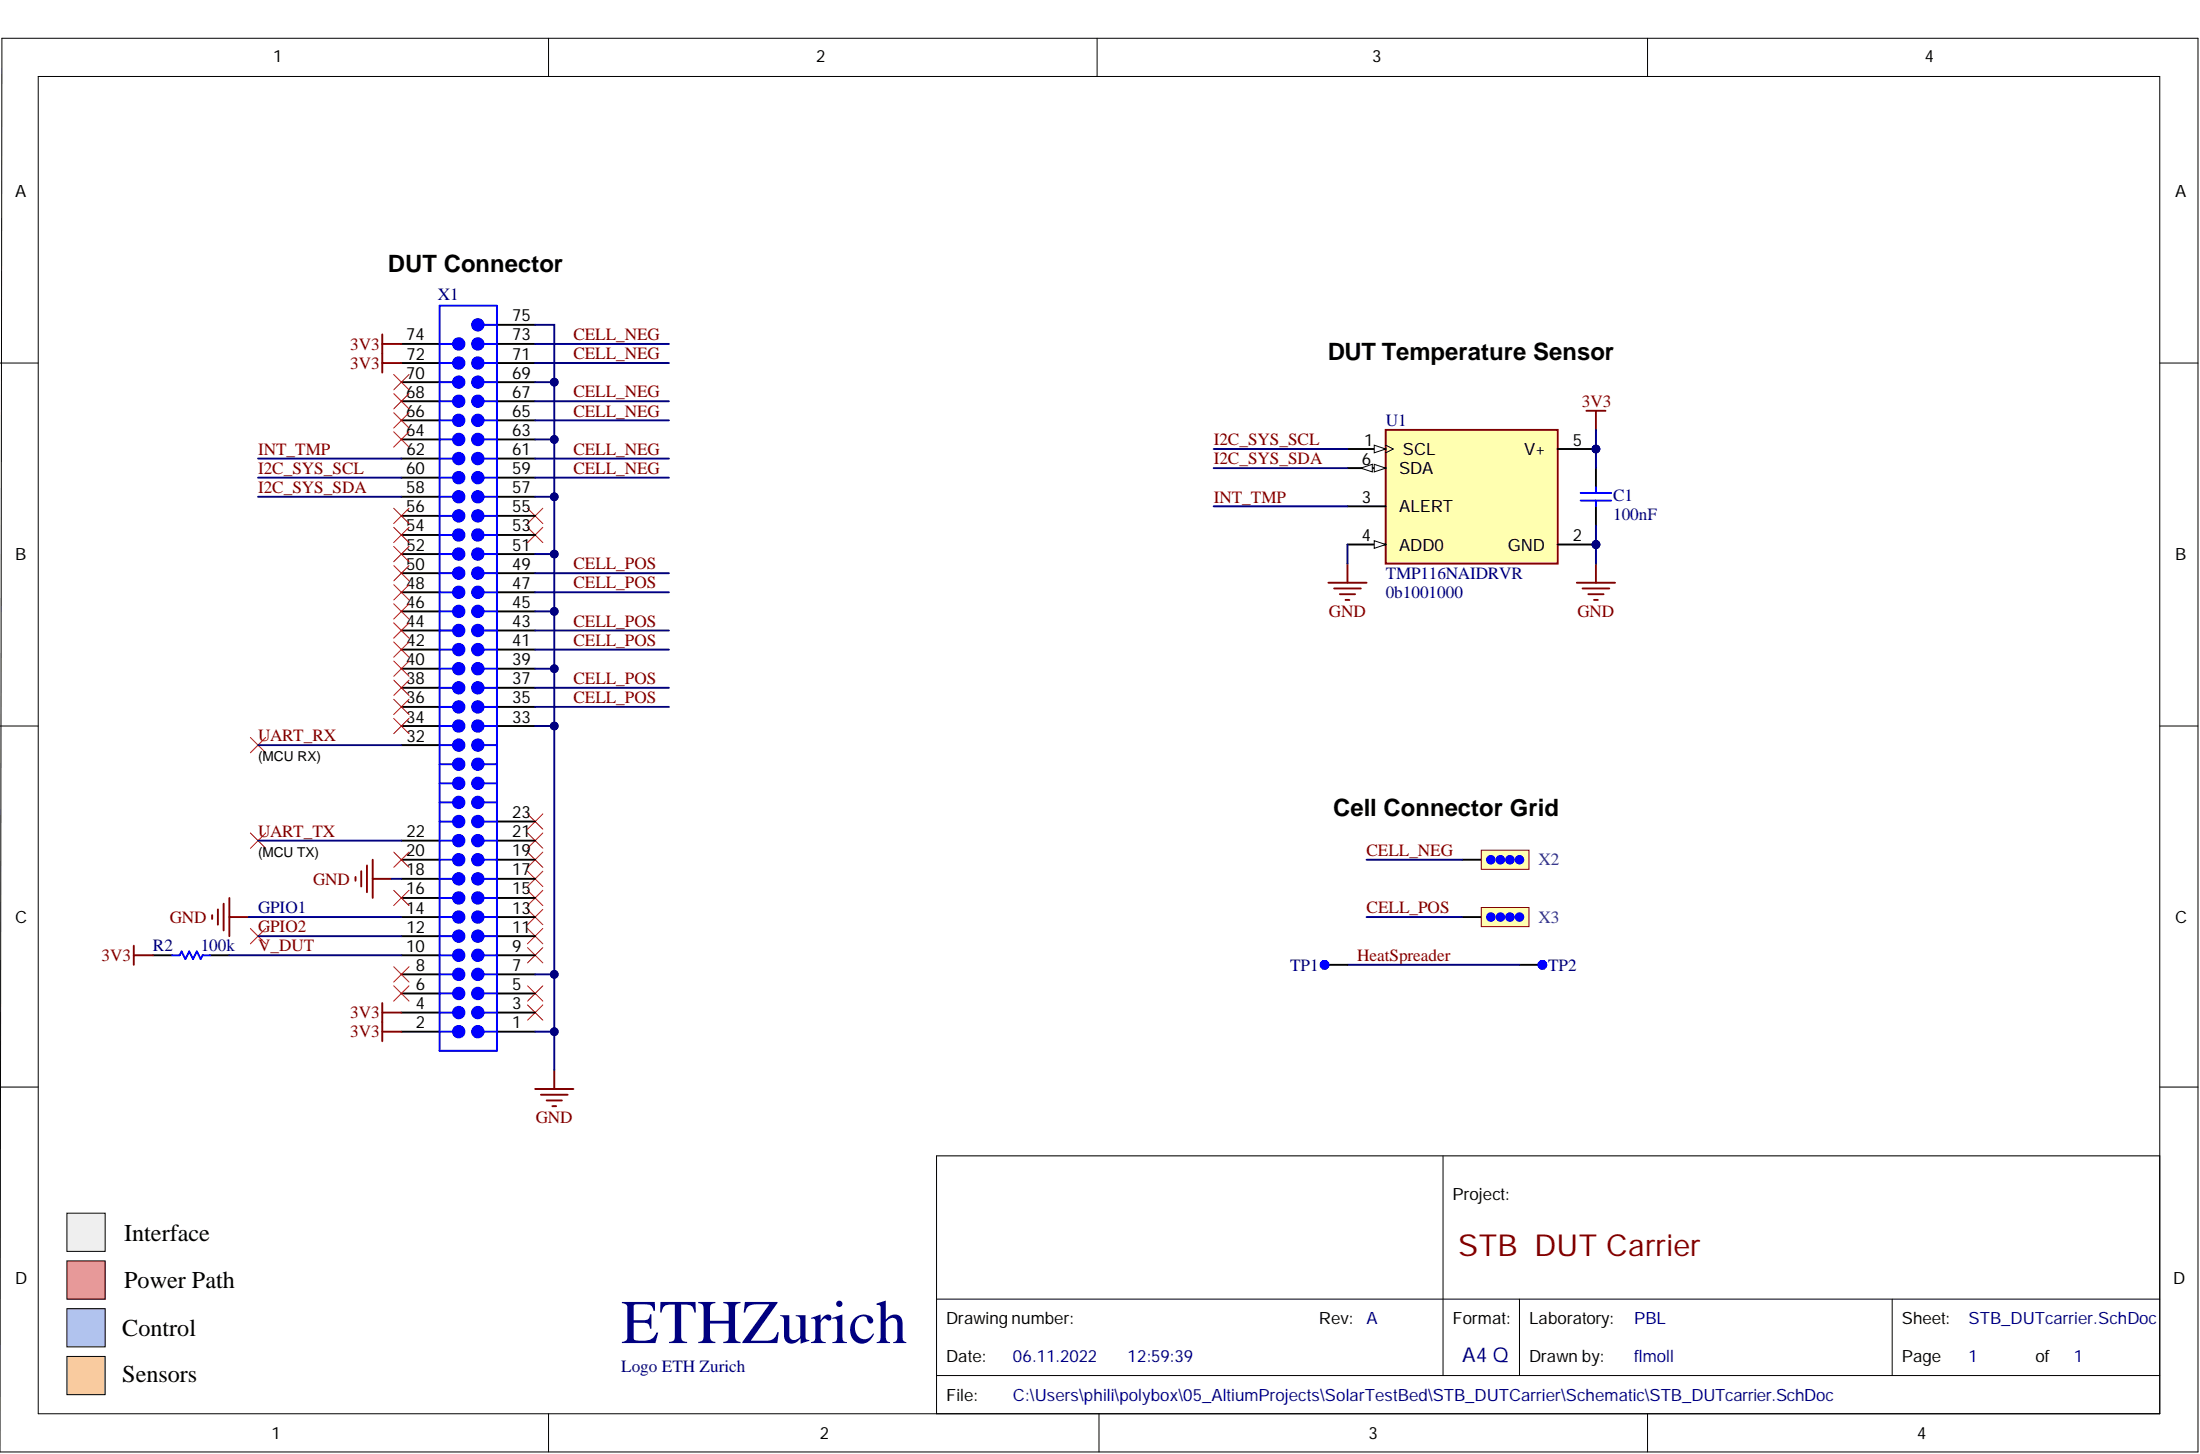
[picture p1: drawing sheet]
<svg xmlns="http://www.w3.org/2000/svg" width="292mm" height="193mm" viewBox="0 0 292 193" stroke-linecap="round" stroke-linejoin="round" font-family="sans-serif">
<g fill="none" stroke="#000" stroke-width=".13">
<path d="M.3 5.1h291.5v187.6h-291.8zM5.1 10.2h281.7v177.4h-281.7zM72.8 5.1v5.1M145.7 5.1v5.1M218.7 5.1v5.1M0 48.2h5.1M286.8 48.2h5M0 96.4h5.1M286.8 96.4h5M0 144.3h5.1M191.6 153.4v29.2M286.8 153.4h-162.5v34.2"/>
<path d="M286.8 144.3h5M124.3 172.4h162.5M201.7 172.4v10.2M251.2 172.4v10.2M72.8 187.6v5.1M124.3 182.6h162.5M145.9 187.6v5.1M218.7 187.6v5.1"/>
</g>
<path d="M8.9 173.7h5.1v5.1h-5.1z" fill-rule="evenodd" fill="#a4c2f4"/>
<path d="M8.9 173.7h5.1v5.1h-5.1z" fill="none" stroke="#000" stroke-width=".13"/>
<path d="M8.9 180h5.1v5.1h-5.1z" fill-rule="evenodd" fill="#f9cb9c"/>
<path d="M8.9 180h5.1v5.1h-5.1z" fill="none" stroke="#000" stroke-width=".13"/>
<path d="M8.9 167.3h5.1v5.1h-5.1z" fill-rule="evenodd" fill="#ea9999"/>
<path d="M8.9 167.3h5.1v5.1h-5.1z" fill="none" stroke="#000" stroke-width=".13"/>
<path d="M8.9 161h5.1v5.1h-5.1z" fill-rule="evenodd" fill="#efefef"/>
<path d="M8.9 161h5.1v5.1h-5.1z" fill="none" stroke="#000" stroke-width=".13"/>
<circle cx="211.9" cy="59.6" r=".51" fill="#000080"/>
<circle cx="211.9" cy="59.6" r=".51" fill="none" stroke="#000080" stroke-width=".13"/>
<circle cx="211.9" cy="72.3" r=".51" fill="#000080"/>
<circle cx="211.9" cy="72.3" r=".51" fill="none" stroke="#000080" stroke-width=".13"/>
<path d="M184 57.1h22.8v17.7h-22.8z" fill-rule="evenodd" fill="#ffffb0"/>
<path d="M184 57.1h22.8v17.7h-22.8z" fill="none" stroke="#800000" stroke-width=".25"/>
<path d="M178.9 72.3h5.1" fill="none" stroke="#000" stroke-width=".25"/>
<path d="M182.5 71.8l1.5 .5-1.5 .5z" fill="#f8fcff"/>
<path d="M182.5 71.8l1.5 .5-1.5 .5z" fill="none" stroke="#000" stroke-width=".13"/>
<path d="M178.9 59.6h5.1M178.9 67.2h5.1" fill="none" stroke="#000" stroke-width=".25"/>
<path d="M182.5 59.1l1.5 .5-1.5 .5z" fill="#f8fcff"/>
<path d="M182.5 59.1l1.5 .5-1.5 .5zM184 59.1l1 .5-1 .5" fill="none" stroke="#000" stroke-width=".13"/>
<path d="M178.9 62.1h5.1" fill="none" stroke="#000" stroke-width=".25"/>
<path d="M182.5 61.6l1.5 .5-1.5 .5z" fill="#f8fcff"/>
<path d="M182.5 61.6l1.5 .5-1.5 .5z" fill="none" stroke="#000" stroke-width=".13"/>
<path d="M180.7 62.1l1.5-.5v1z" fill="#f8fcff"/>
<path d="M180.7 62.1l1.5-.5v1z" fill="none" stroke="#000" stroke-width=".13"/>
<path d="M206.8 59.6h5.1" fill="none" stroke="#000" stroke-width=".25"/>
<circle cx="211.9" cy="59.6" r=".51" fill="#000080"/>
<circle cx="211.9" cy="59.6" r=".51" fill="none" stroke="#000080" stroke-width=".13"/>
<path d="M206.8 72.3h5.1" fill="none" stroke="#000" stroke-width=".25"/>
<circle cx="211.9" cy="72.3" r=".51" fill="#000080"/>
<circle cx="211.9" cy="72.3" r=".51" fill="none" stroke="#000080" stroke-width=".13"/>
<path d="M176.4 77.3h5M177.1 78.1h3.6M177.9 78.9h2M178.7 79.6h.5M178.9 74.8v2.5M71.1 144.5h5M71.8 145.3h3.6M72.6 146h2M73.3 146.8h.5M73.6 142v2.5" fill="none" stroke="#800000" stroke-width=".25"/>
<g fill="none" stroke="#f00" stroke-width=".13">
<path d="M70 70l2.1 2M70 67.5l2.1 2M72.1 70l-2.1 2M72.1 67.5l-2.1 2M70 108l2.1 2M70 110.6l2.1 2M70 113.1l2.1 2M70 115.6l2.1 2.1M70 118.2l2.1 2M72.1 108l-2.1 2M72.1 110.6l-2.1 2M72.1 113.1l-2.1 2"/>
<path d="M72.1 115.6l-2.1 2.1M72.1 118.2l-2.1 2M70 120.7l2.1 2M70 123.2l2.1 2.1M70 125.8l2.1 2M70 130.8l2.1 2.1M70 133.4l2.1 2M72.1 120.7l-2.1 2M72.1 123.2l-2.1 2.1M72.1 125.8l-2.1 2M72.1 130.8l-2.1 2.1M72.1 133.4l-2.1 2"/>
</g>
<g fill="none" stroke="#000" stroke-width=".25">
<path d="M53.3 58.3h5.1M53.3 55.8h5.1M53.3 53.3h5.1M53.3 50.7h5.1M53.3 48.2h5.1M53.3 45.6h5.1M66 58.3h5.1M66 55.8h5.1M66 53.3h5.1M66 50.7h5.1M66 48.2h5.1M66 45.6h5.1"/>
<path d="M66 43.1h5.1M53.3 78.6h5.1M53.3 76.1h5.1M53.3 73.5h5.1M53.3 71h5.1M53.3 68.5h5.1M53.3 65.9h5.1M53.3 63.4h5.1M53.3 60.9h5.1M66 78.6h5.1M66 76.1h5.1M66 73.5h5.1"/>
<path d="M66 71h5.1M66 68.5h5.1M66 65.9h5.1M66 63.4h5.1M66 60.9h5.1M53.3 98.9h5.1M53.3 96.4h5.1M53.3 93.8h5.1M53.3 91.3h5.1M53.3 88.7h5.1M53.3 86.2h5.1M53.3 83.7h5.1"/>
<path d="M53.3 81.1h5.1M66 96.4h5.1M66 93.8h5.1M66 91.3h5.1M66 88.7h5.1M66 86.2h5.1M66 83.7h5.1M66 81.1h5.1M53.3 119.2h5.1M53.3 116.6h5.1M53.3 114.1h5.1M53.3 111.6h5.1"/>
<path d="M66 119.2h5.1M66 116.6h5.1M66 114.1h5.1M66 109h5.1M66 111.6h5.1M53.3 134.4h5.1M53.3 136.9h5.1M53.3 131.8h5.1M53.3 129.3h5.1M53.3 126.8h5.1M53.3 124.2h5.1M53.3 121.7h5.1"/>
<path d="M66 134.4h5.1M66 136.9h5.1M66 131.8h5.1M66 129.3h5.1M66 126.8h5.1M66 124.2h5.1M66 121.7h5.1"/>
</g>
<g fill="none" stroke="#00f" stroke-width=".25">
<path d="M58.4 58.3h1.7M58.4 55.8h1.7M58.4 53.3h1.7M58.4 50.7h1.7M58.4 48.2h1.7M58.4 45.6h1.7M58.4 40.6h7.6v98.9h-7.6zM64.2 58.3h1.8M64.2 55.8h1.8M64.2 53.3h1.8M64.2 50.7h1.8M64.2 48.2h1.8"/>
<path d="M64.2 45.6h1.8M64.2 43.1h1.8M58.4 78.6h1.7M58.4 76.1h1.7M58.4 73.5h1.7M58.4 71h1.7M58.4 68.5h1.7M58.4 65.9h1.7M58.4 63.4h1.7M58.4 60.9h1.7M64.2 78.6h1.8M64.2 76.1h1.8"/>
<path d="M64.2 73.5h1.8M64.2 71h1.8M64.2 68.5h1.8M64.2 65.9h1.8M64.2 63.4h1.8M64.2 60.9h1.8M58.4 98.9h1.7M58.4 96.4h1.7M58.4 93.8h1.7M58.4 91.3h1.7M58.4 88.7h1.7M58.4 86.2h1.7"/>
<path d="M58.4 83.7h1.7M58.4 81.1h1.7M64.2 98.9h1.8M64.2 96.4h1.8M64.2 93.8h1.8M64.2 91.3h1.8M64.2 88.7h1.8M64.2 86.2h1.8M64.2 83.7h1.8M64.2 81.1h1.8M58.4 119.2h1.7M58.4 116.6h1.7"/>
<path d="M58.4 114.1h1.7M58.4 109h1.7M58.4 111.6h1.7M58.4 106.5h1.7M58.4 104h1.7M58.4 101.4h1.7M64.2 119.2h1.8M64.2 116.6h1.8M64.2 114.1h1.8M64.2 109h1.8M64.2 111.6h1.8M64.2 106.5h1.8"/>
<path d="M64.2 104h1.8M64.2 101.4h1.8M58.4 134.4h1.7M58.4 136.9h1.7M58.4 131.8h1.7M58.4 129.3h1.7M58.4 126.8h1.7M58.4 124.2h1.7M58.4 121.7h1.7M64.2 134.4h1.8M64.2 136.9h1.8M64.2 131.8h1.8"/>
<path d="M64.2 129.3h1.8M64.2 126.8h1.8M64.2 124.2h1.8M64.2 121.7h1.8"/>
</g>
<circle cx="63.4" cy="136.9" r=".76" fill="#00f"/>
<circle cx="63.4" cy="136.9" r=".76" fill="none" stroke="#00f" stroke-width=".25"/>
<circle cx="63.4" cy="134.4" r=".76" fill="#00f"/>
<circle cx="63.4" cy="134.4" r=".76" fill="none" stroke="#00f" stroke-width=".25"/>
<circle cx="63.4" cy="131.9" r=".76" fill="#00f"/>
<circle cx="63.4" cy="131.9" r=".76" fill="none" stroke="#00f" stroke-width=".25"/>
<circle cx="63.4" cy="129.3" r=".76" fill="#00f"/>
<circle cx="63.4" cy="129.3" r=".76" fill="none" stroke="#00f" stroke-width=".25"/>
<circle cx="63.4" cy="126.8" r=".76" fill="#00f"/>
<circle cx="63.4" cy="126.8" r=".76" fill="none" stroke="#00f" stroke-width=".25"/>
<circle cx="63.4" cy="124.2" r=".76" fill="#00f"/>
<circle cx="63.4" cy="124.2" r=".76" fill="none" stroke="#00f" stroke-width=".25"/>
<circle cx="63.4" cy="121.7" r=".76" fill="#00f"/>
<circle cx="63.4" cy="121.7" r=".76" fill="none" stroke="#00f" stroke-width=".25"/>
<circle cx="63.4" cy="119.2" r=".76" fill="#00f"/>
<circle cx="63.4" cy="119.2" r=".76" fill="none" stroke="#00f" stroke-width=".25"/>
<circle cx="63.4" cy="116.6" r=".76" fill="#00f"/>
<circle cx="63.4" cy="116.6" r=".76" fill="none" stroke="#00f" stroke-width=".25"/>
<circle cx="63.4" cy="114.1" r=".76" fill="#00f"/>
<circle cx="63.4" cy="114.1" r=".76" fill="none" stroke="#00f" stroke-width=".25"/>
<circle cx="63.4" cy="111.6" r=".76" fill="#00f"/>
<circle cx="63.4" cy="111.6" r=".76" fill="none" stroke="#00f" stroke-width=".25"/>
<circle cx="63.4" cy="109" r=".76" fill="#00f"/>
<circle cx="63.4" cy="109" r=".76" fill="none" stroke="#00f" stroke-width=".25"/>
<circle cx="63.4" cy="106.5" r=".76" fill="#00f"/>
<circle cx="63.4" cy="106.5" r=".76" fill="none" stroke="#00f" stroke-width=".25"/>
<circle cx="63.4" cy="104" r=".76" fill="#00f"/>
<circle cx="63.4" cy="104" r=".76" fill="none" stroke="#00f" stroke-width=".25"/>
<circle cx="63.4" cy="101.4" r=".76" fill="#00f"/>
<circle cx="63.4" cy="101.4" r=".76" fill="none" stroke="#00f" stroke-width=".25"/>
<circle cx="63.4" cy="98.9" r=".76" fill="#00f"/>
<circle cx="63.4" cy="98.9" r=".76" fill="none" stroke="#00f" stroke-width=".25"/>
<circle cx="63.4" cy="96.4" r=".76" fill="#00f"/>
<circle cx="63.4" cy="96.4" r=".76" fill="none" stroke="#00f" stroke-width=".25"/>
<circle cx="63.4" cy="93.8" r=".76" fill="#00f"/>
<circle cx="63.4" cy="93.8" r=".76" fill="none" stroke="#00f" stroke-width=".25"/>
<circle cx="63.4" cy="91.3" r=".76" fill="#00f"/>
<circle cx="63.4" cy="91.3" r=".76" fill="none" stroke="#00f" stroke-width=".25"/>
<circle cx="63.4" cy="88.7" r=".76" fill="#00f"/>
<circle cx="63.4" cy="88.7" r=".76" fill="none" stroke="#00f" stroke-width=".25"/>
<circle cx="63.4" cy="86.2" r=".76" fill="#00f"/>
<circle cx="63.4" cy="86.2" r=".76" fill="none" stroke="#00f" stroke-width=".25"/>
<circle cx="63.4" cy="83.7" r=".76" fill="#00f"/>
<circle cx="63.4" cy="83.7" r=".76" fill="none" stroke="#00f" stroke-width=".25"/>
<circle cx="63.4" cy="81.1" r=".76" fill="#00f"/>
<circle cx="63.4" cy="81.1" r=".76" fill="none" stroke="#00f" stroke-width=".25"/>
<circle cx="63.4" cy="78.6" r=".76" fill="#00f"/>
<circle cx="63.4" cy="78.6" r=".76" fill="none" stroke="#00f" stroke-width=".25"/>
<circle cx="63.4" cy="76.1" r=".76" fill="#00f"/>
<circle cx="63.4" cy="76.1" r=".76" fill="none" stroke="#00f" stroke-width=".25"/>
<circle cx="63.4" cy="73.5" r=".76" fill="#00f"/>
<circle cx="63.4" cy="73.5" r=".76" fill="none" stroke="#00f" stroke-width=".25"/>
<circle cx="63.4" cy="71" r=".76" fill="#00f"/>
<circle cx="63.4" cy="71" r=".76" fill="none" stroke="#00f" stroke-width=".25"/>
<circle cx="63.4" cy="68.5" r=".76" fill="#00f"/>
<circle cx="63.4" cy="68.5" r=".76" fill="none" stroke="#00f" stroke-width=".25"/>
<circle cx="63.4" cy="65.9" r=".76" fill="#00f"/>
<circle cx="63.4" cy="65.9" r=".76" fill="none" stroke="#00f" stroke-width=".25"/>
<circle cx="63.4" cy="63.4" r=".76" fill="#00f"/>
<circle cx="63.4" cy="63.4" r=".76" fill="none" stroke="#00f" stroke-width=".25"/>
<circle cx="60.9" cy="136.9" r=".76" fill="#00f"/>
<circle cx="60.9" cy="136.9" r=".76" fill="none" stroke="#00f" stroke-width=".25"/>
<circle cx="60.9" cy="134.4" r=".76" fill="#00f"/>
<circle cx="60.9" cy="134.4" r=".76" fill="none" stroke="#00f" stroke-width=".25"/>
<circle cx="60.9" cy="131.9" r=".76" fill="#00f"/>
<circle cx="60.9" cy="131.9" r=".76" fill="none" stroke="#00f" stroke-width=".25"/>
<circle cx="60.9" cy="129.3" r=".76" fill="#00f"/>
<circle cx="60.9" cy="129.3" r=".76" fill="none" stroke="#00f" stroke-width=".25"/>
<circle cx="60.9" cy="126.8" r=".76" fill="#00f"/>
<circle cx="60.9" cy="126.8" r=".76" fill="none" stroke="#00f" stroke-width=".25"/>
<circle cx="60.9" cy="124.2" r=".76" fill="#00f"/>
<circle cx="60.9" cy="124.2" r=".76" fill="none" stroke="#00f" stroke-width=".25"/>
<circle cx="60.9" cy="121.7" r=".76" fill="#00f"/>
<circle cx="60.9" cy="121.7" r=".76" fill="none" stroke="#00f" stroke-width=".25"/>
<circle cx="60.9" cy="119.2" r=".76" fill="#00f"/>
<circle cx="60.9" cy="119.2" r=".76" fill="none" stroke="#00f" stroke-width=".25"/>
<circle cx="60.9" cy="116.6" r=".76" fill="#00f"/>
<circle cx="60.9" cy="116.6" r=".76" fill="none" stroke="#00f" stroke-width=".25"/>
<circle cx="60.9" cy="114.1" r=".76" fill="#00f"/>
<circle cx="60.9" cy="114.1" r=".76" fill="none" stroke="#00f" stroke-width=".25"/>
<circle cx="60.9" cy="111.6" r=".76" fill="#00f"/>
<circle cx="60.9" cy="111.6" r=".76" fill="none" stroke="#00f" stroke-width=".25"/>
<circle cx="60.9" cy="109" r=".76" fill="#00f"/>
<circle cx="60.9" cy="109" r=".76" fill="none" stroke="#00f" stroke-width=".25"/>
<circle cx="60.9" cy="106.5" r=".76" fill="#00f"/>
<circle cx="60.9" cy="106.5" r=".76" fill="none" stroke="#00f" stroke-width=".25"/>
<circle cx="60.9" cy="104" r=".76" fill="#00f"/>
<circle cx="60.9" cy="104" r=".76" fill="none" stroke="#00f" stroke-width=".25"/>
<circle cx="60.9" cy="101.4" r=".76" fill="#00f"/>
<circle cx="60.9" cy="101.4" r=".76" fill="none" stroke="#00f" stroke-width=".25"/>
<circle cx="60.9" cy="98.9" r=".76" fill="#00f"/>
<circle cx="60.9" cy="98.9" r=".76" fill="none" stroke="#00f" stroke-width=".25"/>
<circle cx="60.9" cy="96.4" r=".76" fill="#00f"/>
<circle cx="60.9" cy="96.4" r=".76" fill="none" stroke="#00f" stroke-width=".25"/>
<circle cx="60.9" cy="93.8" r=".76" fill="#00f"/>
<circle cx="60.9" cy="93.8" r=".76" fill="none" stroke="#00f" stroke-width=".25"/>
<circle cx="60.9" cy="91.3" r=".76" fill="#00f"/>
<circle cx="60.9" cy="91.3" r=".76" fill="none" stroke="#00f" stroke-width=".25"/>
<circle cx="60.9" cy="88.7" r=".76" fill="#00f"/>
<circle cx="60.9" cy="88.7" r=".76" fill="none" stroke="#00f" stroke-width=".25"/>
<circle cx="60.9" cy="86.2" r=".76" fill="#00f"/>
<circle cx="60.9" cy="86.2" r=".76" fill="none" stroke="#00f" stroke-width=".25"/>
<circle cx="60.9" cy="83.7" r=".76" fill="#00f"/>
<circle cx="60.9" cy="83.7" r=".76" fill="none" stroke="#00f" stroke-width=".25"/>
<circle cx="60.9" cy="81.1" r=".76" fill="#00f"/>
<circle cx="60.9" cy="81.1" r=".76" fill="none" stroke="#00f" stroke-width=".25"/>
<circle cx="60.9" cy="78.6" r=".76" fill="#00f"/>
<circle cx="60.9" cy="78.6" r=".76" fill="none" stroke="#00f" stroke-width=".25"/>
<circle cx="60.9" cy="76.1" r=".76" fill="#00f"/>
<circle cx="60.9" cy="76.1" r=".76" fill="none" stroke="#00f" stroke-width=".25"/>
<circle cx="60.9" cy="73.5" r=".76" fill="#00f"/>
<circle cx="60.9" cy="73.5" r=".76" fill="none" stroke="#00f" stroke-width=".25"/>
<circle cx="60.9" cy="71" r=".76" fill="#00f"/>
<circle cx="60.9" cy="71" r=".76" fill="none" stroke="#00f" stroke-width=".25"/>
<circle cx="60.9" cy="68.5" r=".76" fill="#00f"/>
<circle cx="60.9" cy="68.5" r=".76" fill="none" stroke="#00f" stroke-width=".25"/>
<circle cx="60.9" cy="65.9" r=".76" fill="#00f"/>
<circle cx="60.9" cy="65.9" r=".76" fill="none" stroke="#00f" stroke-width=".25"/>
<circle cx="60.9" cy="63.4" r=".76" fill="#00f"/>
<circle cx="60.9" cy="63.4" r=".76" fill="none" stroke="#00f" stroke-width=".25"/>
<circle cx="63.4" cy="60.9" r=".76" fill="#00f"/>
<circle cx="63.4" cy="60.9" r=".76" fill="none" stroke="#00f" stroke-width=".25"/>
<circle cx="63.4" cy="58.3" r=".76" fill="#00f"/>
<circle cx="63.4" cy="58.3" r=".76" fill="none" stroke="#00f" stroke-width=".25"/>
<circle cx="63.4" cy="55.8" r=".76" fill="#00f"/>
<circle cx="63.4" cy="55.8" r=".76" fill="none" stroke="#00f" stroke-width=".25"/>
<circle cx="63.4" cy="53.3" r=".76" fill="#00f"/>
<circle cx="63.4" cy="53.3" r=".76" fill="none" stroke="#00f" stroke-width=".25"/>
<circle cx="63.4" cy="50.7" r=".76" fill="#00f"/>
<circle cx="63.4" cy="50.7" r=".76" fill="none" stroke="#00f" stroke-width=".25"/>
<circle cx="63.4" cy="48.2" r=".76" fill="#00f"/>
<circle cx="63.4" cy="48.2" r=".76" fill="none" stroke="#00f" stroke-width=".25"/>
<circle cx="63.4" cy="45.6" r=".76" fill="#00f"/>
<circle cx="63.4" cy="45.6" r=".76" fill="none" stroke="#00f" stroke-width=".25"/>
<circle cx="63.4" cy="43.1" r=".76" fill="#00f"/>
<circle cx="63.4" cy="43.1" r=".76" fill="none" stroke="#00f" stroke-width=".25"/>
<circle cx="60.9" cy="60.9" r=".76" fill="#00f"/>
<circle cx="60.9" cy="60.9" r=".76" fill="none" stroke="#00f" stroke-width=".25"/>
<circle cx="60.9" cy="58.3" r=".76" fill="#00f"/>
<circle cx="60.9" cy="58.3" r=".76" fill="none" stroke="#00f" stroke-width=".25"/>
<circle cx="60.9" cy="55.8" r=".76" fill="#00f"/>
<circle cx="60.9" cy="55.8" r=".76" fill="none" stroke="#00f" stroke-width=".25"/>
<circle cx="60.9" cy="53.3" r=".76" fill="#00f"/>
<circle cx="60.9" cy="53.3" r=".76" fill="none" stroke="#00f" stroke-width=".25"/>
<circle cx="60.9" cy="50.7" r=".76" fill="#00f"/>
<circle cx="60.9" cy="50.7" r=".76" fill="none" stroke="#00f" stroke-width=".25"/>
<circle cx="60.9" cy="48.2" r=".76" fill="#00f"/>
<circle cx="60.9" cy="48.2" r=".76" fill="none" stroke="#00f" stroke-width=".25"/>
<circle cx="60.9" cy="45.6" r=".76" fill="#00f"/>
<g fill="none" stroke="#00f" stroke-width=".25">
<path d="M209.9 65.4h4M209.9 66.4h4M211.9 64.7v.7M211.9 66.4v.8"/>
<circle cx="60.9" cy="45.6" r=".76"/>
</g>
<g fill="none" stroke="#f00" stroke-width=".13">
<path d="M52.3 57.3l2 2M52.3 54.8l2 2M52.3 52.2l2 2.1M52.3 49.7l2 2M54.3 57.3l-2 2M54.3 54.8l-2 2M54.3 52.2l-2 2.1M54.3 49.7l-2 2M52.3 67.5l2 2M52.3 77.6l2 2M52.3 75.1l2 2M52.3 72.5l2 2"/>
<path d="M52.3 70l2 2M54.3 67.5l-2 2M54.3 77.6l-2 2M54.3 75.1l-2 2M54.3 72.5l-2 2M54.3 70l-2 2M33.2 97.9l2.1 2M35.3 97.9l-2.1 2M52.3 80.1l2 2.1M52.3 92.8l2 2M52.3 95.3l2 2.1M52.3 82.7l2 2"/>
<path d="M52.3 90.3l2 2M52.3 85.2l2 2M52.3 87.7l2 2.1M54.3 80.1l-2 2.1M54.3 92.8l-2 2M54.3 95.3l-2 2.1M54.3 82.7l-2 2M54.3 90.3l-2 2M54.3 85.2l-2 2M54.3 87.7l-2 2.1M33.2 110.6l2.1 2M35.3 110.6l-2.1 2"/>
<path d="M52.3 113.1l2 2M52.3 118.2l2 2M54.3 113.1l-2 2M54.3 118.2l-2 2M33.2 123.2l2.1 2.1M35.3 123.2l-2.1 2.1M52.3 130.8l2 2.1M52.3 128.3l2 2M54.3 130.8l-2 2.1M54.3 128.3l-2 2"/>
</g>
<g fill="none" stroke="#800000" stroke-width=".25">
<path d="M50.8 44.4v5M50.8 48.2h2.5M50.8 45.6h2.5M210.6 54.5h2.6M211.9 54.5v2.6M209.4 77.3h5M210.1 78.1h3.6M210.9 78.9h2M211.6 79.6h.6M211.9 74.8v2.5M47.2 116.4v.5M48 115.6v2.1"/>
<path d="M48.7 114.9v3.5M49.5 114.1v5.1M49.5 116.6h2.5M50.8 133.1v5.1M50.8 136.9h2.5M50.8 134.4h2.5"/>
</g>
<path d="M211.9 62.1v2.6M211.9 67.2v2.5M194.1 114.1h2.6" fill="none" stroke="#000" stroke-width=".25"/>
<path d="M196.7 112.8h6.3v2.6h-6.3z" fill-rule="evenodd" fill="#ffffb0"/>
<path d="M196.7 112.8h6.3v2.6h-6.3z" fill="none" stroke="#800000" stroke-width=".13"/>
<circle cx="197.9" cy="114.1" r=".51" fill="#00f"/>
<circle cx="197.9" cy="114.1" r=".51" fill="none" stroke="#00f" stroke-width=".25"/>
<circle cx="199.2" cy="114.1" r=".51" fill="#00f"/>
<circle cx="199.2" cy="114.1" r=".51" fill="none" stroke="#00f" stroke-width=".25"/>
<circle cx="200.5" cy="114.1" r=".51" fill="#00f"/>
<circle cx="200.5" cy="114.1" r=".51" fill="none" stroke="#00f" stroke-width=".25"/>
<circle cx="201.7" cy="114.1" r=".51" fill="#00f"/>
<circle cx="201.7" cy="114.1" r=".51" fill="none" stroke="#00f" stroke-width=".25"/>
<path d="M194.1 121.7h2.6" fill="none" stroke="#000" stroke-width=".25"/>
<path d="M196.7 120.4h6.3v2.6h-6.3z" fill-rule="evenodd" fill="#ffffb0"/>
<path d="M196.7 120.4h6.3v2.6h-6.3z" fill="none" stroke="#800000" stroke-width=".13"/>
<circle cx="197.9" cy="121.7" r=".51" fill="#00f"/>
<circle cx="197.9" cy="121.7" r=".51" fill="none" stroke="#00f" stroke-width=".25"/>
<circle cx="199.2" cy="121.7" r=".51" fill="#00f"/>
<circle cx="199.2" cy="121.7" r=".51" fill="none" stroke="#00f" stroke-width=".25"/>
<circle cx="200.5" cy="121.7" r=".51" fill="#00f"/>
<circle cx="200.5" cy="121.7" r=".51" fill="none" stroke="#00f" stroke-width=".25"/>
<circle cx="201.7" cy="121.7" r=".51" fill="#00f"/>
<g fill="none" stroke="#00f" stroke-width=".25">
<path d="M22.8 126.8h1.1l.2-.5 .5 1 .5-1 .5 1 .5-1 .5 1 .3-.5h1"/>
<circle cx="201.7" cy="121.7" r=".51"/>
</g>
<path d="M20.3 126.8h2.5M27.9 126.8h2.6" fill="none" stroke="#000" stroke-width=".25"/>
<path d="M29.7 119.9v3.6M30.5 119.2v5M17.8 125.5v2.5M17.8 126.8h2.5M28.2 121.5v.5M28.9 120.7v2M30.5 121.7h2.5" fill="none" stroke="#800000" stroke-width=".25"/>
<path d="M161.1 59.6h17.8M161.1 62.1h17.8M71.1 81.1h2.5" fill="none" stroke="#000080" stroke-width=".25"/>
<circle cx="73.6" cy="81.1" r=".51" fill="#000080"/>
<circle cx="73.6" cy="81.1" r=".51" fill="none" stroke="#000080" stroke-width=".13"/>
<path d="M71.1 65.9h2.5" fill="none" stroke="#000080" stroke-width=".25"/>
<circle cx="73.6" cy="65.9" r=".51" fill="#000080"/>
<circle cx="73.6" cy="65.9" r=".51" fill="none" stroke="#000080" stroke-width=".13"/>
<path d="M71.1 58.3h2.5" fill="none" stroke="#000080" stroke-width=".25"/>
<circle cx="73.6" cy="58.3" r=".51" fill="#000080"/>
<circle cx="73.6" cy="58.3" r=".51" fill="none" stroke="#000080" stroke-width=".13"/>
<path d="M71.1 50.7h2.5" fill="none" stroke="#000080" stroke-width=".25"/>
<circle cx="73.6" cy="50.7" r=".51" fill="#000080"/>
<circle cx="73.6" cy="50.7" r=".51" fill="none" stroke="#000080" stroke-width=".13"/>
<path d="M71.1 88.7h2.5" fill="none" stroke="#000080" stroke-width=".25"/>
<circle cx="73.6" cy="88.7" r=".51" fill="#000080"/>
<circle cx="73.6" cy="88.7" r=".51" fill="none" stroke="#000080" stroke-width=".13"/>
<path d="M71.1 96.4h2.5" fill="none" stroke="#000080" stroke-width=".25"/>
<circle cx="73.6" cy="96.4" r=".51" fill="#000080"/>
<circle cx="73.6" cy="96.4" r=".51" fill="none" stroke="#000080" stroke-width=".13"/>
<path d="M71.1 136.9h2.5" fill="none" stroke="#000080" stroke-width=".25"/>
<circle cx="73.6" cy="136.9" r=".51" fill="#000080"/>
<circle cx="73.6" cy="136.9" r=".51" fill="none" stroke="#000080" stroke-width=".13"/>
<path d="M71.1 129.3h2.5" fill="none" stroke="#000080" stroke-width=".25"/>
<circle cx="73.6" cy="129.3" r=".51" fill="#000080"/>
<circle cx="73.6" cy="129.3" r=".51" fill="none" stroke="#000080" stroke-width=".13"/>
<path d="M71.1 45.6h17.7M71.1 48.2h17.7M71.1 53.3h17.7M71.1 55.8h17.7M71.1 73.5h2.5M71.1 91.3h17.7M71.1 93.8h17.7M71.1 83.7h17.7M71.1 86.2h17.7" fill="none" stroke="#000080" stroke-width=".25"/>
<circle cx="73.6" cy="73.5" r=".51" fill="#000080"/>
<circle cx="73.6" cy="73.5" r=".51" fill="none" stroke="#000080" stroke-width=".13"/>
<g fill="none" stroke="#000080" stroke-width=".25">
<path d="M34.3 60.9h19M34.3 63.4h19M34.3 65.9h19M71.1 76.1h17.7M71.1 78.6h17.7M71.1 60.9h17.7M71.1 63.4h17.7M178.9 72.3v2.5M211.9 72.3v2.5M34.3 98.9h19M34.3 111.6h19M52 116.6h1.3"/>
<path d="M34.3 124.2h19"/>
</g>
<circle cx="211.9" cy="72.3" r=".51" fill="#000080"/>
<circle cx="211.9" cy="72.3" r=".51" fill="none" stroke="#000080" stroke-width=".13"/>
<path d="M211.9 57.1v5M161.1 67.2h17.8" fill="none" stroke="#000080" stroke-width=".25"/>
<circle cx="211.9" cy="59.6" r=".51" fill="#000080"/>
<circle cx="211.9" cy="59.6" r=".51" fill="none" stroke="#000080" stroke-width=".13"/>
<path d="M211.9 69.7v2.6" fill="none" stroke="#000080" stroke-width=".25"/>
<circle cx="211.9" cy="72.3" r=".51" fill="#000080"/>
<circle cx="211.9" cy="72.3" r=".51" fill="none" stroke="#000080" stroke-width=".13"/>
<path d="M71.1 43.1h2.5v98.9" fill="none" stroke="#000080" stroke-width=".25"/>
<circle cx="73.6" cy="136.9" r=".51" fill="#000080"/>
<circle cx="73.6" cy="136.9" r=".51" fill="none" stroke="#000080" stroke-width=".13"/>
<circle cx="73.6" cy="129.3" r=".51" fill="#000080"/>
<circle cx="73.6" cy="129.3" r=".51" fill="none" stroke="#000080" stroke-width=".13"/>
<circle cx="73.6" cy="96.4" r=".51" fill="#000080"/>
<circle cx="73.6" cy="96.4" r=".51" fill="none" stroke="#000080" stroke-width=".13"/>
<circle cx="73.6" cy="88.7" r=".51" fill="#000080"/>
<circle cx="73.6" cy="88.7" r=".51" fill="none" stroke="#000080" stroke-width=".13"/>
<circle cx="73.6" cy="81.1" r=".51" fill="#000080"/>
<circle cx="73.6" cy="81.1" r=".51" fill="none" stroke="#000080" stroke-width=".13"/>
<circle cx="73.6" cy="73.5" r=".51" fill="#000080"/>
<circle cx="73.6" cy="73.5" r=".51" fill="none" stroke="#000080" stroke-width=".13"/>
<circle cx="73.6" cy="65.9" r=".51" fill="#000080"/>
<circle cx="73.6" cy="65.9" r=".51" fill="none" stroke="#000080" stroke-width=".13"/>
<circle cx="73.6" cy="58.3" r=".51" fill="#000080"/>
<circle cx="73.6" cy="58.3" r=".51" fill="none" stroke="#000080" stroke-width=".13"/>
<circle cx="73.6" cy="50.7" r=".51" fill="#000080"/>
<circle cx="73.6" cy="50.7" r=".51" fill="none" stroke="#000080" stroke-width=".13"/>
<path d="M181.4 114.1h12.7M30.5 126.8h22.8M33 121.7h20.3M178.9 128h22.8M181.4 121.7h12.7" fill="none" stroke="#000080" stroke-width=".25"/>
<path d="M176.4 128h2.5M201.7 128h2.6" fill="none" stroke="#000" stroke-width=".25"/>
<g fill="none" stroke="#00f" stroke-width=".76">
<circle cx="175.9" cy="128" r=".25"/>
<circle cx="175.9" cy="128" r=".26"/>
<circle cx="204.8" cy="128" r=".25"/>
<circle cx="204.8" cy="128" r=".26"/>
</g>
<text font-size="8.2" fill="#000080" x="82.5" y="178.2">ETHZurich</text>
<text font-size="4" fill="#800000" x="193.6" y="166.8">STB DUT Carrier</text>
<g font-size="3.2">
<text x="51.5" y="36.1">DUT Connector</text>
<text x="176.3" y="47.8">DUT Temperature Sensor</text>
<text x="177" y="108.4">Cell Connector Grid</text>
<text x="16.5" y="164.6">Interface</text>
<text x="16.5" y="171">Power Path</text>
<text x="16.2" y="177.3">Control</text>
<text x="16.2" y="183.4">Sensors</text>
</g>
<text font-size="2.7" fill="#000080" x="194.1" y="180.7">A4 Q</text>
<g font-size="2.3" fill="#000080">
<text x="58.1" y="39.8">X1</text>
<text x="184" y="56.5">U1</text>
<text x="214.2" y="66.4">C1</text>
<text x="214.2" y="69">100nF</text>
<text x="184" y="76.8">TMP116NAIDRVR</text>
<text x="184" y="79.4">0b1001000</text>
<text x="34.3" y="121.2">GPIO1</text>
<text x="20.3" y="126.3">R2</text>
<text x="26.6" y="126.3">100k</text>
<text x="171.3" y="128.8">TP1</text>
<text x="205.6" y="128.8">TP2</text>
<text x="82.5" y="182.1">Logo ETH Zurich</text>
</g>
<g font-size="2.3" fill="#800000">
<text x="46.5" y="46.4">3V3</text>
<text x="76.1" y="45.1">CELL_NEG</text>
<text x="76.1" y="47.7">CELL_NEG</text>
<text x="46.5" y="48.9">3V3</text>
<text x="76.1" y="52.7">CELL_NEG</text>
<text x="76.1" y="55.3">CELL_NEG</text>
<text x="161.1" y="59.1">I2C_SYS_SCL</text>
<text x="210" y="54">3V3</text>
<text x="34.3" y="65.4">I2C_SYS_SDA</text>
<text x="34.3" y="62.9">I2C_SYS_SCL</text>
<text x="34.3" y="60.4">INT_TMP</text>
<text x="76.1" y="60.4">CELL_NEG</text>
<text x="76.1" y="62.9">CELL_NEG</text>
<text x="161.1" y="61.6">I2C_SYS_SDA</text>
<text x="161.1" y="66.7">INT_TMP</text>
<text x="76.1" y="75.6">CELL_POS</text>
<text x="76.1" y="83.2">CELL_POS</text>
<text x="76.1" y="78.1">CELL_POS</text>
<text x="176.5" y="81.9">GND</text>
<text x="209.4" y="81.9">GND</text>
<text x="76.1" y="85.7">CELL_POS</text>
<text x="76.1" y="90.8">CELL_POS</text>
<text x="76.1" y="93.3">CELL_POS</text>
<text x="34.3" y="98.4">UART_RX</text>
<text x="34.3" y="111.1">UART_TX</text>
<text x="181.4" y="113.6">CELL_NEG</text>
<text x="41.6" y="117.4">GND</text>
<text x="22.5" y="122.5">GND</text>
<text x="34.3" y="123.7">GPIO2</text>
<text x="181.4" y="121.2">CELL_POS</text>
<text x="13.5" y="127.5">3V3</text>
<text x="34.3" y="126.3">V_DUT</text>
<text x="180.2" y="127.5">HeatSpreader</text>
<text x="46.5" y="137.7">3V3</text>
<text x="46.5" y="135.1">3V3</text>
<text x="71.1" y="149.1">GND</text>
</g>
<g font-size="2.3" fill="#1c4587">
<text x="204.3" y="114.9">X2</text>
<text x="204.3" y="122.5">X3</text>
</g>
<g font-size="2.2">
<text x="36.3" y="8.2">1</text>
<text x="108.4" y="8.2">2</text>
<text x="182.2" y="8.2">3</text>
<text x="255.5" y="8.2">4</text>
<text x="2" y="26.2">A</text>
<text x="288.8" y="26.2">A</text>
<text x="53.9" y="45.2">74</text>
<text x="54" y="47.7">72</text>
<text x="68" y="47.7">71</text>
<text x="68" y="45.2">73</text>
<text x="68" y="42.6">75</text>
<text x="53.9" y="52.8">68</text>
<text x="53.9" y="50.3">70</text>
<text x="68" y="52.8">67</text>
<text x="68" y="50.3">69</text>
<text x="53.9" y="57.9">64</text>
<text x="53.9" y="55.3">66</text>
<text x="68" y="57.9">63</text>
<text x="68" y="55.3">65</text>
<text x="181.1" y="59.1">1</text>
<text x="208.9" y="59.1">5</text>
<text x="53.9" y="65.5">58</text>
<text x="53.9" y="62.9">60</text>
<text x="54" y="60.4">62</text>
<text x="68" y="65.5">57</text>
<text x="68" y="62.9">59</text>
<text x="68" y="60.4">61</text>
<text x="180.8" y="61.7">6</text>
<text x="185.8" y="62.9">SDA</text>
<text x="186.3" y="60.4">SCL</text>
<text x="202.4" y="60.4">V+</text>
<text x="53.9" y="70.5">54</text>
<text x="53.9" y="68">56</text>
<text x="68" y="70.5">53</text>
<text x="68" y="68">55</text>
<text x="180.8" y="71.8">4</text>
<text x="180.8" y="66.7">3</text>
<text x="185.8" y="68">ALERT</text>
<text x="208.9" y="71.8">2</text>
<text x="2" y="74.3">B</text>
<text x="53.9" y="75.6">50</text>
<text x="54" y="73.1">52</text>
<text x="68" y="75.6">49</text>
<text x="68" y="73.1">51</text>
<text x="185.8" y="73.1">ADD0</text>
<text x="200.2" y="73.1">GND</text>
<text x="288.8" y="74.3">B</text>
<text x="53.9" y="83.2">44</text>
<text x="53.9" y="80.7">46</text>
<text x="53.9" y="78.1">48</text>
<text x="68" y="83.2">43</text>
<text x="68" y="80.7">45</text>
<text x="68" y="78.1">47</text>
<text x="53.9" y="88.3">40</text>
<text x="54" y="85.7">42</text>
<text x="68" y="88.3">39</text>
<text x="68" y="85.7">41</text>
<text x="53.9" y="95.9">34</text>
<text x="53.9" y="93.4">36</text>
<text x="53.9" y="90.8">38</text>
<text x="68" y="95.9">33</text>
<text x="68" y="93.4">35</text>
<text x="68" y="90.8">37</text>
<text x="54" y="98.4">32</text>
<text x="53.9" y="113.6">20</text>
<text x="54" y="111.1">22</text>
<text x="68" y="113.6">19</text>
<text x="68" y="108.6">23</text>
<text x="68" y="111.1">21</text>
<text x="53.9" y="118.7">16</text>
<text x="53.9" y="116.2">18</text>
<text x="68" y="118.7">15</text>
<text x="68" y="116.2">17</text>
<text x="2" y="122.5">C</text>
<text x="53.9" y="121.2">14</text>
<text x="54" y="123.8">12</text>
<text x="68" y="123.8">11</text>
<text x="68" y="121.2">13</text>
<text x="288.8" y="122.5">C</text>
<text x="53.9" y="126.3">10</text>
<text x="55.2" y="131.4">6</text>
<text x="55.2" y="128.8">8</text>
<text x="68" y="131.4">5</text>
<text x="68" y="128.8">7</text>
<text x="68" y="126.3">9</text>
<text x="55.2" y="136.5">2</text>
<text x="55.2" y="133.9">4</text>
<text x="68" y="133.9">3</text>
<text x="68" y="136.5">1</text>
<text x="192.9" y="159.3">Project:</text>
<text x="2" y="170.4">D</text>
<text x="288.5" y="170.4">D</text>
<text x="125.6" y="175.8">Drawing number:</text>
<text x="175.1" y="175.8">Rev:</text>
<text x="192.9" y="175.8">Format:</text>
<text x="203" y="175.8">Laboratory:</text>
<text x="252.5" y="175.8">Sheet:</text>
<text x="125.6" y="185.9">File:</text>
<text x="125.6" y="180.8">Date:</text>
<text x="203" y="180.8">Drawn by:</text>
<text x="252.5" y="180.8">Page</text>
<text x="270.3" y="180.8">of</text>
<text x="36" y="191">1</text>
<text x="108.9" y="191">2</text>
<text x="181.7" y="191">3</text>
<text x="254.5" y="191">4</text>
</g>
<g font-size="2.2" fill="#000080">
<text x="181.4" y="175.8">A</text>
<text x="217" y="175.8">PBL</text>
<text x="261.4" y="175.8">STB_DUTcarrier.SchDoc</text>
<text x="134.5" y="180.8">06.11.2022</text>
<text x="134.5" y="185.9">C:\Users\phili\polybox\05_AltiumProjects\SolarTestBed\STB_DUTCarrier\Schematic\STB_DUTcarrier.SchDoc</text>
<text x="149.7" y="180.8">12:59:39</text>
<text x="217" y="180.8">flmoll</text>
<text x="261.4" y="180.8">1</text>
<text x="275.3" y="180.8">1</text>
</g>
<g font-size="1.8">
<text x="34.3" y="101">(MCU RX)</text>
<text x="34.3" y="113.7">(MCU TX)</text>
</g>
</svg>
